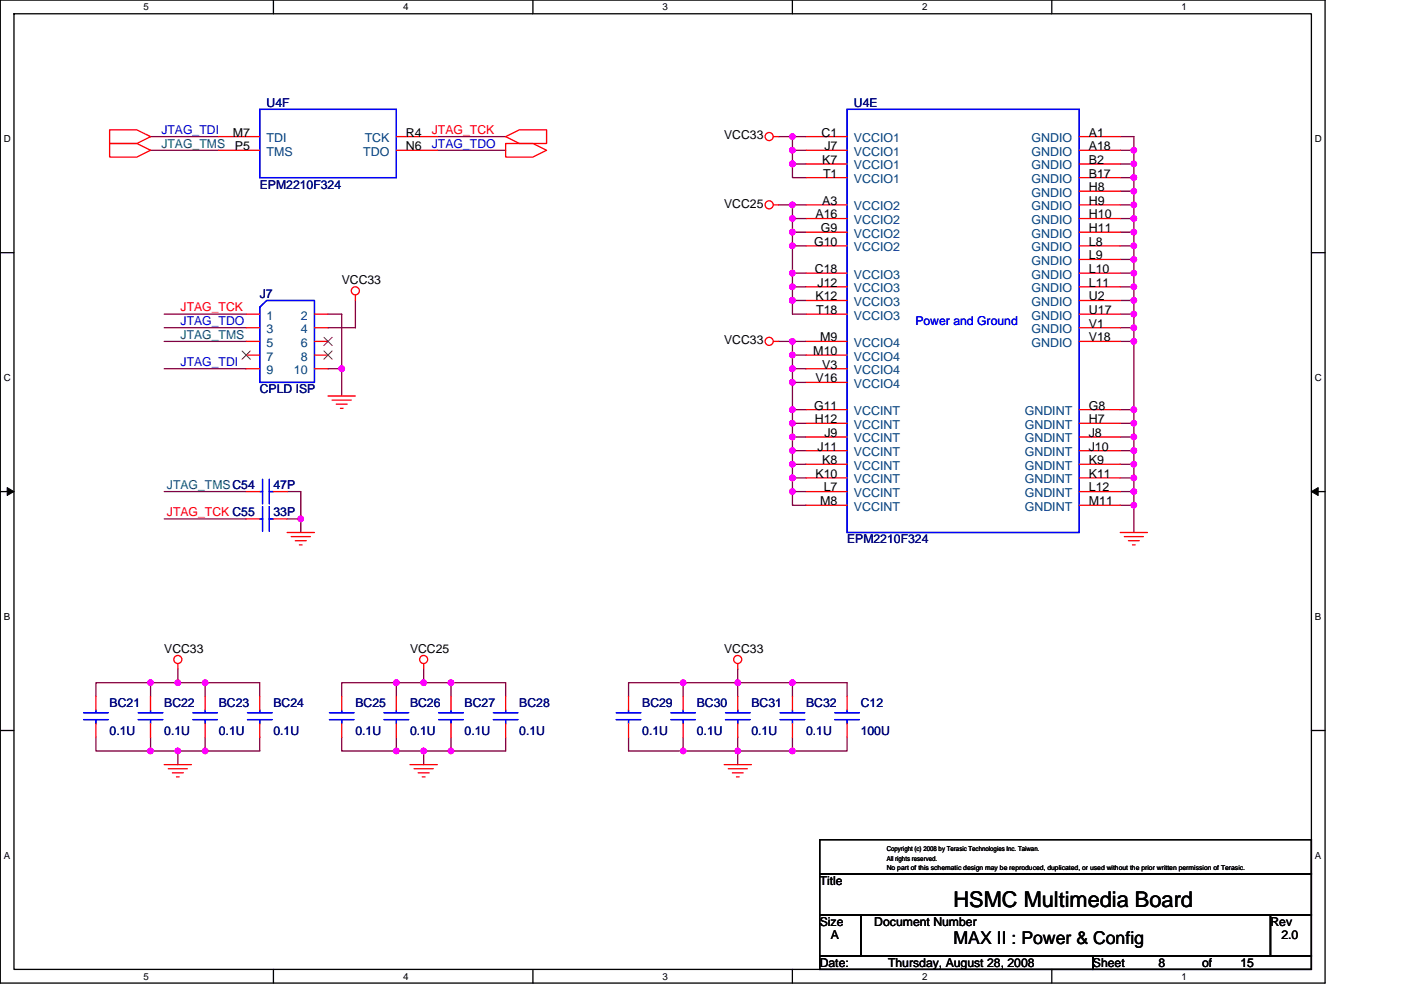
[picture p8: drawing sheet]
<svg xmlns="http://www.w3.org/2000/svg" width="297mm" height="210mm" viewBox="0 0 297 210" stroke-linecap="round" stroke-linejoin="round" font-family="sans-serif">
<path d="M.1 0h280.8v208.5h-280.8zM3 2.9h275v202.7h-275z" fill="none" stroke="#000" stroke-width=".28"/>
<g fill="#fff">
<path d="M30.5 .3h1.1v2.3h-1.1z"/>
<path d="M30.5 205.9h1.1v2.3h-1.1z"/>
</g>
<path d="M58 0v2.9M58 205.6v2.9" fill="none" stroke="#000" stroke-width=".28"/>
<g fill="#fff">
<path d="M85.5 .3h1.1v2.3h-1.1z"/>
<path d="M85.5 205.9h1.1v2.3h-1.1z"/>
</g>
<path d="M113 0v2.9M113 205.6v2.9" fill="none" stroke="#000" stroke-width=".28"/>
<g fill="#fff">
<path d="M140.5 .3h1.1v2.3h-1.1z"/>
<path d="M140.5 205.9h1.1v2.3h-1.1z"/>
</g>
<path d="M168 0v2.9M168 205.6v2.9" fill="none" stroke="#000" stroke-width=".28"/>
<g fill="#fff">
<path d="M195.5 .3h1.2v2.3h-1.2z"/>
<path d="M195.5 205.9h1.2v2.3h-1.2z"/>
</g>
<path d="M223 0v2.9M223 205.6v2.9" fill="none" stroke="#000" stroke-width=".28"/>
<g fill="#fff">
<path d="M250.5 .3h1.2v2.3h-1.2z"/>
<path d="M250.5 205.9h1.2v2.3h-1.2z"/>
<path d="M.8 28.3h1.5v2.3h-1.5z"/>
<path d="M278.8 28.3h1.5v2.3h-1.5z"/>
<path d="M.8 78.9h1.5v2.3h-1.5z"/>
<path d="M278.8 78.9h1.5v2.3h-1.5z"/>
</g>
<path d="M.1 53.6h2.9M278 53.6h2.9" fill="none" stroke="#000" stroke-width=".28"/>
<g fill="#fff">
<path d="M.8 129.6h1.4v2.3h-1.4z"/>
<path d="M278.8 129.6h1.4v2.3h-1.4z"/>
</g>
<path d="M.1 104.3h2.9M278 104.3h2.9" fill="none" stroke="#000" stroke-width=".28"/>
<path d="M1.5 103.4l1.5 .9-1.5 .8zM278 104.3l1.5-.9v1.7z" fill="#000" stroke="#000" stroke-width=".21"/>
<g fill="#fff">
<path d="M.8 180.3h1.4v2.3h-1.4z"/>
<path d="M278.8 180.3h1.4v2.3h-1.4z"/>
</g>
<path d="M.1 154.9h2.9M278 154.9h2.9M173.8 178.1h104.2v7.2h-104.2zM173.8 194h8.7v8.7h-8.7zM173.8 185.3h104.2v8.7h-104.2zM182.5 194h86.9v8.7h-86.9zM269.4 194h8.6v8.7h-8.6zM173.8 202.7h57.9v2.9h-57.9zM231.7 202.7h46.3v2.9h-46.3z" fill="none" stroke="#000" stroke-width=".28"/>
<g fill="none" stroke="#800040" stroke-width=".28">
<path d="M31.9 31.9h14.5M31.9 29h14.5M92.7 31.9h14.5M92.7 29h14.5M165.1 29h2.9M168 31.9v2.9M168 29v2.9M168 29h2.9M168 31.9h2.9M168 34.8h2.9M168 34.8v2.9h2.9M237.5 29h2.9v2.9"/>
<path d="M237.5 31.9h2.9M237.5 34.8h2.9M237.5 37.7h2.9M240.4 31.9v2.9M240.4 34.8v2.9M240.4 37.7v2.9M165.1 43.5h2.9M168 43.5v2.9M168 52.2v5.7M168 46.4v2.9M168 57.9v2.9M168 49.3v2.9"/>
<path d="M168 46.4h2.9M168 49.3h2.9M168 52.2h2.9M168 43.5h2.9M168 57.9h2.9M237.5 40.6h2.9M237.5 43.5h2.9M237.5 46.4h2.9M237.5 49.3h2.9M237.5 52.2h2.9M237.5 55h2.9M237.5 57.9h2.9"/>
<path d="M240.4 40.6v2.9M240.4 43.5v2.9M240.4 46.4v2.9M240.4 49.3v2.9M240.4 52.2v2.8M240.4 55v2.9M240.4 57.9v2.9M34.8 78.2h17.4M34.8 72.4h17.4M34.8 69.5h17.4M34.8 66.6h17.4M69.6 66.6h2.9v11.6"/>
<path d="M69.6 78.2h2.9M72.5 78.2v5.8M75.4 63.7v5.8h-5.8M165.1 72.4h2.9M168 63.7v2.9h2.9M168 60.8v2.9M168 72.4v2.9M168 78.2v2.9M168 60.8h2.9M168 63.7h2.9M168 75.3h2.9M168 75.3v2.9h2.9"/>
<path d="M168 72.4h2.9M237.5 60.8h2.9M237.5 63.7h2.9M237.5 66.6h2.9M237.5 69.5h2.9M237.5 72.4h2.9M240.4 60.8v2.9M240.4 63.7v2.9M240.4 66.6v2.9M240.4 69.5v2.9M240.4 72.4v14.5M168 86.9v2.9"/>
<path d="M168 89.8v2.9M168 92.7v2.9M168 98.5v2.9M168 95.6v2.9M168 81.1v5.8M168 81.1h2.9M168 86.9h2.9M168 89.8h2.9M168 92.7h2.9M168 95.6h2.9M168 98.5h2.9M237.5 86.9h2.9"/>
<path d="M237.5 89.8h2.9M237.5 92.7h2.9M237.5 95.6h2.9M237.5 98.5h2.9M240.4 86.9v2.9M240.4 89.8v2.9M240.4 92.7v2.9M240.4 95.6v2.9M240.4 98.5v2.9M34.8 104.3h17.4M34.8 110.1h17.4M60.9 104.3h2.9v5.8h-2.9"/>
<path d="M63.8 110.1v2.8M168 101.4v2.9M168 104.3v2.9h2.9M168 101.4h2.9M168 104.3h2.9M237.5 101.4h2.9M237.5 104.3h2.9M237.5 107.2h2.9M240.4 107.2v5.7M240.4 101.4v2.9M240.4 104.3v2.9M20.3 156.4v2.9h11.6"/>
<path d="M31.9 144.8h-11.6v2.9M31.9 156.4v2.9M31.9 159.3h5.8M37.7 144.8h-5.8v2.9M37.7 159.3v2.9M37.7 159.3h5.8M37.7 141.9v2.9h5.8M43.5 156.4v2.9M55.1 147.7v-2.9h-11.6v2.9M55.1 156.4v2.9h-11.6M72.5 156.4v2.9h11.5M84 156.4v2.9h5.8"/>
<path d="M84 144.8h-11.5v2.9M89.8 144.8h-5.8v2.9M89.8 159.3h5.8M89.8 144.8h5.8M89.8 141.9v2.9M89.8 159.3v2.9M95.6 156.4v2.9h11.6v-2.9M107.2 147.7v-2.9h-11.6v2.9M144.8 144.8h-11.5v2.9M144.8 159.3h11.6M144.8 156.4v2.9h-11.5v-2.9M144.8 144.8v2.9"/>
<path d="M144.8 144.8h11.6M156.4 144.8v2.9M156.4 141.9v2.9M156.4 159.3h11.6M156.4 144.8h11.6M156.4 156.4v2.9M156.4 159.3v2.9M168 156.4v2.9M179.6 147.7v-2.9h-11.6v2.9M179.6 156.4v2.9h-11.6"/>
</g>
<g fill="#f0f" stroke="#f0f" stroke-width=".28">
<circle cx="72.5" cy="78.2" r=".57"/>
<circle cx="31.9" cy="144.8" r=".57"/>
<circle cx="37.7" cy="144.8" r=".57"/>
<circle cx="43.5" cy="159.3" r=".57"/>
<circle cx="31.9" cy="159.3" r=".57"/>
<circle cx="37.7" cy="159.3" r=".57"/>
<circle cx="84" cy="144.8" r=".57"/>
<circle cx="84" cy="159.3" r=".57"/>
<circle cx="144.8" cy="144.8" r=".57"/>
<circle cx="156.4" cy="159.3" r=".57"/>
<circle cx="144.8" cy="159.3" r=".57"/>
<circle cx="168" cy="159.3" r=".57"/>
<circle cx="168" cy="144.8" r=".57"/>
<circle cx="156.4" cy="144.8" r=".57"/>
<circle cx="89.8" cy="159.3" r=".57"/>
<circle cx="95.6" cy="159.3" r=".57"/>
<circle cx="89.8" cy="144.8" r=".57"/>
<circle cx="95.6" cy="144.8" r=".57"/>
<circle cx="43.5" cy="144.8" r=".57"/>
<circle cx="168" cy="34.8" r=".57"/>
<circle cx="168" cy="31.9" r=".57"/>
<circle cx="168" cy="46.3" r=".57"/>
<circle cx="168" cy="43.5" r=".57"/>
<circle cx="168" cy="52.1" r=".57"/>
<circle cx="168" cy="60.8" r=".57"/>
<circle cx="168" cy="63.7" r=".57"/>
<circle cx="168" cy="72.4" r=".57"/>
<circle cx="168" cy="75.3" r=".57"/>
<circle cx="168" cy="78.2" r=".57"/>
<circle cx="168" cy="81.1" r=".57"/>
<circle cx="168" cy="89.8" r=".57"/>
<circle cx="168" cy="95.6" r=".57"/>
<circle cx="168" cy="92.7" r=".57"/>
<circle cx="168" cy="101.4" r=".57"/>
<circle cx="168" cy="98.5" r=".57"/>
<circle cx="168" cy="104.3" r=".57"/>
<circle cx="240.4" cy="31.9" r=".57"/>
<circle cx="240.4" cy="34.8" r=".57"/>
<circle cx="240.4" cy="37.7" r=".57"/>
<circle cx="240.4" cy="40.6" r=".57"/>
<circle cx="240.4" cy="43.5" r=".57"/>
<circle cx="240.4" cy="46.3" r=".57"/>
<circle cx="240.4" cy="49.2" r=".57"/>
<circle cx="240.4" cy="52.1" r=".57"/>
<circle cx="240.4" cy="55" r=".57"/>
<circle cx="240.4" cy="57.9" r=".57"/>
<circle cx="240.4" cy="60.8" r=".57"/>
<circle cx="240.4" cy="63.7" r=".57"/>
<circle cx="240.4" cy="66.6" r=".57"/>
<circle cx="240.4" cy="69.5" r=".57"/>
<circle cx="240.4" cy="72.4" r=".57"/>
<circle cx="240.4" cy="86.9" r=".57"/>
<circle cx="240.4" cy="89.8" r=".57"/>
<circle cx="240.4" cy="92.7" r=".57"/>
<circle cx="240.4" cy="95.6" r=".57"/>
<circle cx="240.4" cy="107.1" r=".57"/>
<circle cx="240.4" cy="101.4" r=".57"/>
<circle cx="240.4" cy="98.5" r=".57"/>
<circle cx="240.4" cy="104.3" r=".57"/>
<circle cx="168" cy="29" r=".57"/>
<circle cx="168" cy="57.9" r=".57"/>
<circle cx="168" cy="49.2" r=".57"/>
<circle cx="168" cy="86.9" r=".57"/>
<circle cx="63.8" cy="110" r=".57"/>
</g>
<g fill="none" stroke="#f00" stroke-width=".28">
<path d="M23.2 27.5h5.8l2.9 1.5-2.9 1.4h-5.8zM23.2 30.4h5.8l2.9 1.5-2.9 1.4h-5.8zM46.4 29h8.7M46.4 31.9h8.7M84 29h8.7M84 31.9h8.7M107.2 30.4h5.8l2.9 1.5-2.9 1.4h-5.8zM107.2 29l2.9-1.5h5.8v2.9h-5.8zM164 29h1.1M170.9 29h8.7M170.9 31.9h8.7M170.9 34.8h8.7"/>
<path d="M170.9 37.7h8.7M228.8 29h8.7M228.8 31.9h8.7M228.8 34.8h8.7M228.8 37.7h8.7M164 43.5h1.1M170.9 43.5h8.7M170.9 46.4h8.7M170.9 49.3h8.7M170.9 52.2h8.7M170.9 57.9h8.7M228.8 43.5h8.7"/>
<path d="M228.8 46.4h8.7M228.8 49.3h8.7M228.8 52.2h8.7M228.8 57.9h8.7M228.8 40.6h8.7M228.8 55h8.7M52.2 66.6h2.9M52.2 69.5h2.9M52.2 72.4h2.9M52.2 75.3h2.9M52.2 78.2h2.9M66.7 66.6h2.9"/>
<path d="M66.7 69.5h2.9M66.7 72.4h2.9M66.7 75.3h2.9M66.7 78.2h2.9M75.4 62.6v1.1M164 72.4h1.1M170.9 66.6h8.7M170.9 72.4h8.7M170.9 75.3h8.7M170.9 78.2h8.7M170.9 60.8h8.7M170.9 63.7h8.7"/>
<path d="M228.8 66.6h8.7M228.8 69.5h8.7M228.8 72.4h8.7M228.8 60.8h8.7M228.8 63.7h8.7M69.6 84h5.8M70.4 84.9h4.1M71.3 85.7h2.3M72.2 86.6h.5M170.9 81.1h8.7M170.9 86.9h8.7M170.9 89.8h8.7"/>
<path d="M170.9 92.7h8.7M170.9 95.6h8.7M170.9 98.5h8.7M228.8 86.9h8.7M228.8 89.8h8.7M228.8 92.7h8.7M228.8 95.6h8.7M228.8 98.5h8.7M52.2 110.1h2.9M52.2 104.3h2.9M58 110.1h2.9M58 104.3h2.9"/>
<path d="M60.9 112.9h5.8M61.7 113.8h4.1M62.6 114.7h2.3M63.5 115.6h.5M170.9 104.3h8.7M170.9 107.2h8.7M170.9 101.4h8.7M228.8 104.3h8.7M228.8 107.2h8.7M228.8 101.4h8.7M237.5 112.9h5.8M238.4 113.8h4"/>
<path d="M239.2 114.7h2.4M240.1 115.6h.6M20.3 147.7v2.9M20.3 153.5v2.9M31.9 147.7v2.9M31.9 153.5v2.9M37.7 140.8v1.1M43.5 147.7v2.9M43.5 153.5v2.9M55.1 147.7v2.9M55.1 153.5v2.9M72.5 147.7v2.9"/>
<path d="M72.5 153.5v2.9M84 147.7v2.9M84 153.5v2.9M89.8 140.8v1.1M95.6 147.7v2.9M95.6 153.5v2.9M107.2 147.7v2.9M107.2 153.5v2.9M133.3 147.7v2.9M133.3 153.5v2.9M144.8 147.7v2.9M144.8 153.5v2.9"/>
<path d="M156.4 140.8v1.1M156.4 147.7v2.9M156.4 153.5v2.9M168 147.7v2.9M168 153.5v2.9M179.6 147.7v2.9M179.6 153.5v2.9M34.8 162.2h5.8M35.7 163h4M36.6 163.9h2.3M37.4 164.8h.6M86.9 162.2h5.8"/>
<path d="M87.8 163h4.1M88.7 163.9h2.3M89.5 164.8h.6M153.5 162.2h5.8M154.4 163h4.1M155.3 163.9h2.3M156.1 164.8h.6"/>
<circle cx="163.1" cy="29" r=".86"/>
<circle cx="163.1" cy="43.4" r=".86"/>
<circle cx="75.3" cy="61.7" r=".86"/>
<circle cx="163.1" cy="72.4" r=".86"/>
<circle cx="37.7" cy="139.9" r=".86"/>
<circle cx="89.8" cy="139.9" r=".86"/>
<circle cx="156.4" cy="139.9" r=".86"/>
</g>
<g fill="none" stroke="#00f" stroke-width=".28">
<path d="M55.1 23.2h28.9v14.5h-28.9zM179.6 23.2h49.2v89.7h-49.2zM55.1 65.2l1.4-1.5h10.2v17.4h-11.6zM55.1 110.1h.6M55.1 104.3h.6M55.7 107.4v5.3M55.7 101.7v5.2M57.1 110.1h.9M57.1 104.3h.9M57.1 107.4v5.3M57.1 101.7v5.2M17.7 152.6h5.2"/>
<path d="M17.7 151.2h5.2M20.3 150.6v.6M20.3 152.6v.9M29.3 152.6h5.2M29.3 151.2h5.2M31.9 150.6v.6M31.9 152.6v.9M40.9 152.6h5.2M40.9 151.2h5.2M43.5 150.6v.6M43.5 152.6v.9M52.5 152.6h5.2"/>
<path d="M52.5 151.2h5.2M55.1 150.6v.6M55.1 152.6v.9M69.8 152.6h5.3M69.8 151.2h5.3M72.5 150.6v.6M72.5 152.6v.9M81.4 152.6h5.3M81.4 151.2h5.3M84 150.6v.6M84 152.6v.9M93 152.6h5.2"/>
<path d="M93 151.2h5.2M95.6 150.6v.6M95.6 152.6v.9M104.6 152.6h5.2M104.6 151.2h5.2M107.2 150.6v.6M107.2 152.6v.9M130.7 152.6h5.2M130.7 151.2h5.2M133.3 150.6v.6M133.3 152.6v.9M142.2 152.6h5.2"/>
<path d="M142.2 151.2h5.2M144.8 150.6v.6M144.8 152.6v.9M153.8 152.6h5.2M153.8 151.2h5.2M156.4 150.6v.6M156.4 152.6v.9M165.4 152.6h5.2M165.4 151.2h5.2M168 150.6v.6M168 152.6v.9M177 152.6h5.2"/>
<path d="M177 151.2h5.2M179.6 150.6v.6M179.6 152.6v.9"/>
</g>
<path d="M51.3 74.4l1.8 1.8M53.1 74.4l-1.8 1.8M68.7 71.5l1.7 1.8M68.7 74.4l1.7 1.8M70.4 71.5l-1.7 1.8M70.4 74.4l-1.7 1.8" fill="none" stroke="#804000" stroke-width=".21"/>
<text font-size="4.6" x="202.2" y="192.4">HSMC Multimedia Board</text>
<text font-size="3.7" x="202.2" y="200.3">MAX II : Power &amp; Config</text>
<g font-size="2.6" fill="#000080">
<text x="56.5" y="22.6">U4F</text>
<text x="181" y="22.6">U4E</text>
<text x="55.1" y="40">EPM2210F324</text>
<text x="55.1" y="63.2">J7</text>
<text x="55.1" y="83.4">CPLD ISP</text>
<text x="58" y="103.7">47P</text>
<text x="58" y="109.5">33P</text>
<text x="179.6" y="115.3">EPM2210F324</text>
<text x="23.2" y="150">BC21</text>
<text x="23.2" y="155.8">0.1U</text>
<text x="34.8" y="150">BC22</text>
<text x="34.8" y="155.8">0.1U</text>
<text x="46.4" y="150">BC23</text>
<text x="46.4" y="155.8">0.1U</text>
<text x="58" y="150">BC24</text>
<text x="58" y="155.8">0.1U</text>
<text x="75.3" y="150">BC25</text>
<text x="75.3" y="155.8">0.1U</text>
<text x="86.9" y="150">BC26</text>
<text x="86.9" y="155.8">0.1U</text>
<text x="98.5" y="150">BC27</text>
<text x="98.5" y="155.8">0.1U</text>
<text x="110.1" y="150">BC28</text>
<text x="110.1" y="155.8">0.1U</text>
<text x="136.2" y="150">BC29</text>
<text x="136.2" y="155.8">0.1U</text>
<text x="147.7" y="150">BC30</text>
<text x="147.7" y="155.8">0.1U</text>
<text x="159.3" y="150">BC31</text>
<text x="159.3" y="155.8">0.1U</text>
<text x="170.9" y="150">BC32</text>
<text x="170.9" y="155.8">0.1U</text>
<text x="182.5" y="150">C12</text>
<text x="182.5" y="155.8">100U</text>
</g>
<g font-size="2.6" fill="#00f">
<text x="34.2" y="28.4">JTAG_TDI</text>
<text x="91.6" y="31.3">JTAG_TDO</text>
<text x="38.3" y="68.9">JTAG_TDO</text>
<text x="194.1" y="69">Power and Ground</text>
<text x="38.3" y="77.6">JTAG_TDI</text>
</g>
<g font-size="2.6">
<text x="49.4" y="29">M7</text>
<text x="86.1" y="29">R4</text>
<text x="153.5" y="29.6">VCC33</text>
<text x="174.2" y="29">C1</text>
<text x="230.8" y="29">A1</text>
<text x="49.8" y="31.9">P5</text>
<text x="86.1" y="31.9">N6</text>
<text x="174.3" y="34.8">K7</text>
<text x="174.8" y="31.9">J7</text>
<text x="230.8" y="31.9">A18</text>
<text x="230.8" y="34.8">B2</text>
<text x="174.5" y="37.7">T1</text>
<text x="230.8" y="37.7">B17</text>
<text x="230.8" y="40.5">H8</text>
<text x="153.5" y="44">VCC25</text>
<text x="172.9" y="46.3">A16</text>
<text x="174.3" y="43.4">A3</text>
<text x="230.8" y="43.4">H9</text>
<text x="230.8" y="46.3">H10</text>
<text x="172.6" y="52.1">G10</text>
<text x="174.1" y="49.2">G9</text>
<text x="230.8" y="49.2">H11</text>
<text x="230.8" y="52.1">L8</text>
<text x="172.7" y="57.9">C18</text>
<text x="230.8" y="55">L9</text>
<text x="230.8" y="57.9">L10</text>
<text x="72.5" y="60.3">VCC33</text>
<text x="172.9" y="63.7">K12</text>
<text x="173.3" y="60.8">J12</text>
<text x="230.8" y="60.8">L11</text>
<text x="230.8" y="63.7">U2</text>
<text x="173" y="66.6">T18</text>
<text x="230.8" y="66.6">U17</text>
<text x="230.8" y="69.5">V1</text>
<text x="153.5" y="73">VCC33</text>
<text x="172.4" y="75.3">M10</text>
<text x="173.9" y="72.4">M9</text>
<text x="230.8" y="72.4">V18</text>
<text x="172.9" y="81.1">V16</text>
<text x="174.3" y="78.2">V3</text>
<text x="172.6" y="86.9">G11</text>
<text x="172.7" y="89.8">H12</text>
<text x="230.8" y="86.9">G8</text>
<text x="230.8" y="89.8">H7</text>
<text x="173.3" y="95.6">J11</text>
<text x="174.8" y="92.7">J9</text>
<text x="230.8" y="92.7">J8</text>
<text x="230.8" y="95.6">J10</text>
<text x="172.9" y="101.3">K10</text>
<text x="174.3" y="98.4">K8</text>
<text x="230.8" y="98.4">K9</text>
<text x="230.8" y="101.3">K11</text>
<text x="173.9" y="107.1">M8</text>
<text x="174.6" y="104.2">L7</text>
<text x="230.8" y="104.2">L12</text>
<text x="230.8" y="107.1">M11</text>
<text x="34.8" y="138.5">VCC33</text>
<text x="86.9" y="138.5">VCC25</text>
<text x="153.5" y="138.5">VCC33</text>
<text x="173.8" y="187.7">Title</text>
<text x="173.8" y="196.4">Size</text>
<text x="185.4" y="196.4">Document Number</text>
<text x="269.4" y="196.4">Rev</text>
<text x="176.1" y="199.3">A</text>
<text x="271.7" y="199.3">2.0</text>
<text x="173.8" y="205">Date:</text>
<text x="188.3" y="205">Thursday, August 28, 2008</text>
<text x="231.7" y="205">Sheet</text>
<text x="245.6" y="205">8</text>
<text x="254.9" y="205">of</text>
<text x="263" y="205">15</text>
</g>
<g font-size="2.6" fill="#f00">
<text x="91.6" y="28.4">JTAG_TCK</text>
<text x="38.3" y="66.1">JTAG_TCK</text>
<text x="35.4" y="109.5">JTAG_TCK C55</text>
</g>
<g font-size="2.6" fill="#008040">
<text x="34.2" y="31.3">JTAG_TMS</text>
<text x="38.3" y="71.8">JTAG_TMS</text>
<text x="35.4" y="103.7">JTAG_TMSC54</text>
</g>
<g font-size="2.6" fill="#004080">
<text x="56.5" y="30.1">TDI</text>
<text x="56.5" y="33">TMS</text>
<text x="77" y="33">TDO</text>
<text x="77.3" y="30.1">TCK</text>
<text x="181" y="30.1">VCCIO1</text>
<text x="181" y="33">VCCIO1</text>
<text x="181" y="35.9">VCCIO1</text>
<text x="218.7" y="30.1">GNDIO</text>
<text x="218.7" y="33">GNDIO</text>
<text x="218.7" y="35.9">GNDIO</text>
<text x="181" y="38.8">VCCIO1</text>
<text x="218.7" y="38.8">GNDIO</text>
<text x="218.7" y="41.7">GNDIO</text>
<text x="181" y="44.6">VCCIO2</text>
<text x="181" y="47.5">VCCIO2</text>
<text x="218.7" y="44.6">GNDIO</text>
<text x="218.7" y="47.5">GNDIO</text>
<text x="181" y="50.4">VCCIO2</text>
<text x="181" y="53.3">VCCIO2</text>
<text x="218.7" y="50.4">GNDIO</text>
<text x="218.7" y="53.3">GNDIO</text>
<text x="181" y="59.1">VCCIO3</text>
<text x="218.7" y="56.2">GNDIO</text>
<text x="218.7" y="59.1">GNDIO</text>
<text x="181" y="62">VCCIO3</text>
<text x="181" y="64.9">VCCIO3</text>
<text x="218.7" y="62">GNDIO</text>
<text x="218.7" y="64.9">GNDIO</text>
<text x="56.5" y="67.8">1</text>
<text x="56.5" y="70.7">3</text>
<text x="63.8" y="67.8">2</text>
<text x="63.8" y="70.7">4</text>
<text x="181" y="67.8">VCCIO3</text>
<text x="218.7" y="67.8">GNDIO</text>
<text x="218.7" y="70.7">GNDIO</text>
<text x="56.5" y="73.6">5</text>
<text x="56.5" y="76.5">7</text>
<text x="63.8" y="73.6">6</text>
<text x="63.8" y="76.5">8</text>
<text x="181" y="73.6">VCCIO4</text>
<text x="181" y="76.5">VCCIO4</text>
<text x="218.7" y="73.6">GNDIO</text>
<text x="56.5" y="79.4">9</text>
<text x="62.3" y="79.4">10</text>
<text x="181" y="79.4">VCCIO4</text>
<text x="181" y="82.3">VCCIO4</text>
<text x="181" y="88.1">VCCINT</text>
<text x="217.3" y="88.1">GNDINT</text>
<text x="181" y="91">VCCINT</text>
<text x="181" y="93.9">VCCINT</text>
<text x="217.3" y="91">GNDINT</text>
<text x="217.3" y="93.9">GNDINT</text>
<text x="181" y="96.8">VCCINT</text>
<text x="181" y="99.6">VCCINT</text>
<text x="217.3" y="96.8">GNDINT</text>
<text x="217.3" y="99.6">GNDINT</text>
<text x="181" y="105.4">VCCINT</text>
<text x="181" y="102.5">VCCINT</text>
<text x="217.3" y="102.5">GNDINT</text>
<text x="217.3" y="105.4">GNDINT</text>
<text x="181" y="108.3">VCCINT</text>
<text x="217.3" y="108.3">GNDINT</text>
</g>
<g font-size="2.1">
<text x="30.5" y="2.2">5</text>
<text x="85.5" y="2.2">4</text>
<text x="140.5" y="2.2">3</text>
<text x="195.5" y="2.2">2</text>
<text x="250.5" y="2.2">1</text>
<text x=".8" y="30.1">D</text>
<text x="278.8" y="30.1">D</text>
<text x=".8" y="80.8">C</text>
<text x="278.8" y="80.8">C</text>
<text x=".8" y="131.4">B</text>
<text x="278.8" y="131.4">B</text>
<text x=".8" y="182.1">A</text>
<text x="278.8" y="182.1">A</text>
<text x="30.5" y="207.8">5</text>
<text x="85.5" y="207.8">4</text>
<text x="140.5" y="207.8">3</text>
<text x="195.5" y="207.8">2</text>
<text x="250.5" y="207.8">1</text>
</g>
<g font-size="1.4">
<text x="188" y="180.6">Copyright (c) 2008 by Terasic Technologies Inc. Taiwan.</text>
<text x="188" y="184.6">No part of this schematic design may be reproduced, duplicated, or used without the prior written permission of Terasic.</text>
<text x="188" y="182.6">All rights reserved.</text>
</g>
</svg>
